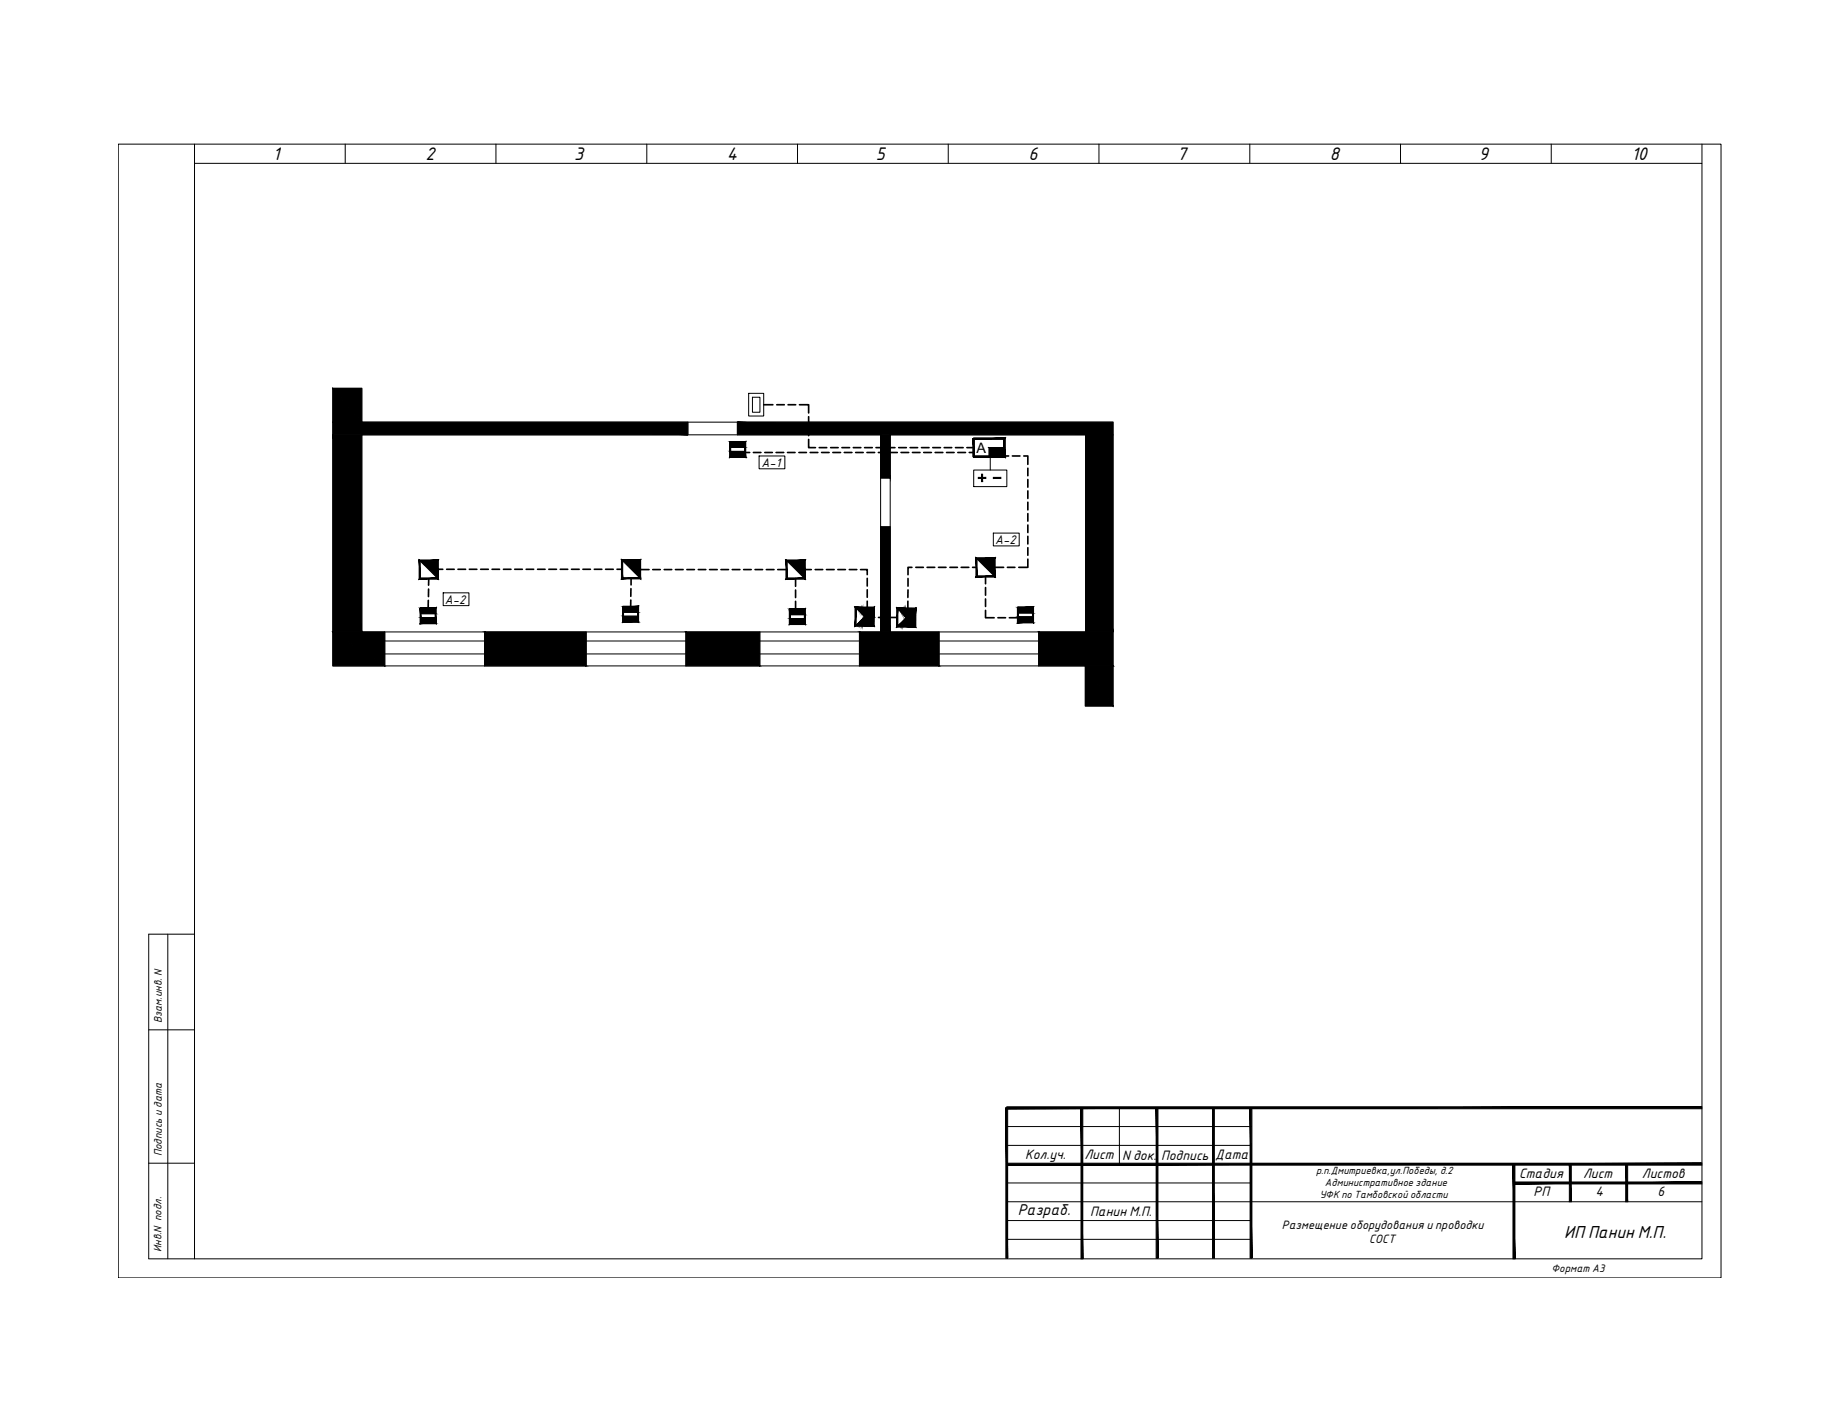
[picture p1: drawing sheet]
<svg xmlns="http://www.w3.org/2000/svg" width="279mm" height="216mm" viewBox="0 0 279 216" stroke-linecap="round" stroke-linejoin="round" font-family="sans-serif">
<!-- layer: BLK_12_THHN -->
<g fill="none" stroke="#000" stroke-width=".15">
<path d="M50.6 59h4.4v5.2h114.3v43.1h-4.2v-6.1h-114.5zM55 66.1h78.9v30h-78.9zM104.6 64.2v1.9M112.2 64.2v1.9M133.9 72.7h1.5M135.4 66.1h29.7v30h-29.7zM58.5 99.4h15.2M58.5 96.1v5.1M58.5 97.5h15.2M73.7 96.1v5.1M89.1 99.4h15.2M89.1 97.5h15.2"/>
<path d="M89.1 96.1v5.1M104.3 96.1v5.1M115.6 99.4h15.1M115.6 97.5h15.1M115.6 96.1v5.1M130.7 96.1v5.1M133.9 80.1h1.5M142.8 99.4h15.2M142.8 97.5h15.2M142.8 96.1v5.1M158 96.1v5.1"/>
</g>
<!-- layer: DESC -->
<g fill="none" stroke="#000" stroke-width=".15">
<path d="M18 21.9h243.8v172.4h-243.8zM29.6 24.8h229.3v166.6h-236.3M29.6 21.9v169.5M52.5 21.9v2.9M75.4 21.9v2.9M98.4 21.9v2.9M121.3 21.9v2.9M144.2 21.9v2.9M167.1 21.9v2.9M190.1 21.9v2.9M213 21.9v2.9M235.9 21.9v2.9"/>
<path d="M258.9 21.9v2.9M113.9 59.8h2.3v3.5h-2.3zM111.1 67.2h2.2v.8h-2.2zM111.1 68.6h2.2v.9h-2.2zM114.4 60.4h1.2v2.3h-1.2zM115.5 69.3h3.9v2h-3.9zM148.1 71.5h5v2.5h-5zM150.4 69.4h.1M150.6 68.9v2.6M152.8 68.1h-2.4v1.3M64 92.5h2.3v.8h-2.3zM64 93.9h2.3v.8h-2.3z"/>
<path d="M67.4 90.1h3.9v2h-3.9zM94.8 92.3h2.3v.8h-2.3zM94.8 93.7h2.3v.8h-2.3zM120.1 92.6h2.3v.9h-2.3zM120.1 94.1h2.3v.8h-2.3zM151.1 81.1h3.9v1.9h-3.9zM154.8 92.4h2.3v.8h-2.3zM154.8 93.8h2.3v.8h-2.3zM22.6 156.6h7M25.5 142v49.4M29.6 142h-7v49.4M22.6 176.9h7"/>
<path d="M153.1 171.3h37.2M153.1 174.1h37.2M153.1 179.9h37.2M170.3 168.4v8.6M153.1 182.7h105.7M153.1 188.4h37.2M153.1 185.6h37.2"/>
</g>
<g fill="#000" stroke="#000" stroke-width=".15">
<path d="M63.9 85.3h2.6v2.6zM94.7 85.3h2.6v2.5zM119.7 85.3h2.6v2.6zM148.6 85h2.6v2.6z"/>
<path d="M50.6 59l4.4 5.2v-5.2zM50.6 59l4.4 5.2h-4.4z"/>
<path d="M50.6 66.1l4.4 30v-30zM50.6 66.1l4.4 30h-4.4z"/>
<path d="M50.6 64.2l54 1.9v-1.9zM50.6 64.2l54 1.9h-54z"/>
<path d="M111.1 67.1v.2l2.3-.2zM111.1 67.3l2.3-.2-.1 .2zM113.4 67.1l-.1 .2 .1 2.3zM113.3 67.3l.1 2.3-.1-.2zM111 69.6h2.4l-.1-.2zM111 69.6l.1-.2h2.2zM111 67.2v2.4l.1-.2zM111 67.2h.1v2.2z"/>
<path d="M111.1 67.2l2.2 .8v-.8zM111.1 67.2l2.2 .8h-2.2z"/>
<path d="M111.1 68.6l2.2 .9v-.9zM111.1 68.6l2.2 .9h-2.2z"/>
<path d="M133.9 66.1l1.5 6.6v-6.6zM133.9 66.1l1.5 6.6h-1.5z"/>
<path d="M148.1 66.6v.2l4.8-.2zM148.1 66.8l4.8-.2-.2 .2zM152.9 66.6l-.2 .2 .2 2.8zM152.7 66.8l.2 2.8-.2-.3zM148.1 69.6h4.8l-.2-.3zM148.1 69.3h4.6l-4.6 .3z"/>
<path d="M148 66.7l.2 2.7v-2.7zM148 66.7l.2 2.7h-.2z"/>
<path d="M148.8 72.6v.2l1.1-.2zM148.8 72.8l1.1-.2v.2z"/>
<path d="M149.3 72.1l.2 1.1v-1.1zM149.3 72.1l.2 1.1h-.2z"/>
<path d="M151.1 72.6v.2l1.1-.2zM151.1 72.8l1.1-.2v.2z"/>
<path d="M150.4 68.1l2.4 1.3v-1.3zM150.4 68.1l2.4 1.3h-2.4z"/>
<path d="M112.2 64.2l57.1 1.9v-1.9zM112.2 64.2l57.1 1.9h-57.1z"/>
<path d="M165.1 66.1l4.2 30v-30zM165.1 66.1l4.2 30h-4.2z"/>
<path d="M50.6 96.1l7.9 5.1v-5.1zM50.6 96.1l7.9 5.1h-7.9z"/>
<path d="M63.7 85.1l.2 .2 2.8-.2zM63.9 85.3l2.8-.2-.2 .2zM66.5 85.3l.2 2.8v-3zM66.5 85.3l.2 2.8-.2-.2zM63.7 88.1h3l-.2-.2zM63.9 87.9h2.6l-2.8 .2zM63.7 85.1v3l.2-.2zM63.7 85.1l.2 .2v2.6z"/>
<path d="M64 92.4v.1l2.3-.1zM64 92.5l2.3-.1-.1 .1zM66.3 92.4l-.1 .1 .1 2.3zM66.2 92.5l.1 2.3-.1-.1zM63.9 94.8h2.4l-.1-.1zM64 94.7h2.2l-2.3 .1zM63.9 92.5v2.3l.1-.1zM63.9 92.5h.1v2.2z"/>
<path d="M64 92.5l2.3 .8v-.8zM64 92.5l2.3 .8h-2.3z"/>
<path d="M64 93.9l2.3 .8v-.8zM64 93.9l2.3 .8h-2.3z"/>
<path d="M73.7 96.1l15.4 5.1v-5.1zM73.7 96.1l15.4 5.1h-15.4z"/>
<path d="M94.5 85.1l.2 .2 2.7-.2zM94.7 85.3l2.7-.2-.1 .2zM97.4 85.1l-.1 .2 .1 2.7zM97.3 85.3l.1 2.7-.1-.2zM94.5 88h2.9l-.1-.2zM94.5 88l.2-.2h2.6zM94.5 85.1v2.9l.2-.2zM94.5 85.1l.2 .2v2.5z"/>
<path d="M94.8 92.2v.1l2.3-.1zM94.8 92.3l2.3-.1-.1 .1zM97 92.3l.1 2.3v-2.4zM97 92.3l.1 2.3-.1-.1zM94.7 94.6h2.4l-.1-.1zM94.7 94.6l.1-.1h2.2zM94.7 92.3v2.3l.1-.1zM94.7 92.3h.1v2.2z"/>
<path d="M94.8 92.3l2.3 .8v-.8zM94.8 92.3l2.3 .8h-2.3z"/>
<path d="M94.8 93.7l2.3 .8v-.8zM94.8 93.7l2.3 .8h-2.3z"/>
<path d="M104.3 96.1l11.3 5.1v-5.1zM104.3 96.1l11.3 5.1h-11.3z"/>
<path d="M119.5 85.1l.2 .2 2.8-.2zM119.7 85.3l2.8-.2-.2 .2zM122.3 85.3l.2 2.8v-3zM122.3 85.3l.2 2.8-.2-.2zM119.5 88.1h3l-.2-.2zM119.5 88.1l.2-.2h2.6zM119.5 85.1v3l.2-.2zM119.5 85.1l.2 .2v2.6z"/>
<path d="M120.1 92.5v.2l2.4-.2zM120.1 92.7l2.4-.2-.2 .2zM122.5 92.5l-.2 .2 .2 2.3zM122.3 92.7l.2 2.3-.2-.2zM120.1 95h2.4l-.2-.2zM120.2 94.8h2.1l-2.2 .2zM120.1 92.6v2.4l.1-.2zM120.1 92.6h.1v2.2z"/>
<path d="M120.1 92.6l2.3 .9v-.9zM120.1 92.6l2.3 .9h-2.3z"/>
<path d="M120.1 94.1l2.3 .8v-.8zM120.1 94.1l2.3 .8h-2.3z"/>
<path d="M130.5 92.4h.2l-.2 .3zM130.7 92.4l-.2 .3h.2z"/>
<path d="M130.7 94.9v.2h-.2zM130.5 94.9v.2l.2-.2z"/>
<path d="M130.7 92.4h.2l-.2 .4zM130.9 92.4l-.2 .4h.2z"/>
<path d="M130.8 94.7v.4h-.1zM130.7 94.7v.4l.1-.4z"/>
<path d="M130.8 92.4h.2l-.2 .6zM131 92.4l-.2 .6h.2z"/>
<path d="M131 94.5v.6h-.2zM130.8 94.5v.6l.2-.6z"/>
<path d="M131 92.4h.2l-.2 .8zM131.2 92.4l-.2 .8h.2z"/>
<path d="M131.2 94.3v.8h-.2zM131 94.3v.8l.2-.8z"/>
<path d="M131.2 92.4h.2l-.2 1zM131.4 92.4l-.2 1h.2z"/>
<path d="M131.4 92.5h.1l-.1 1zM131.5 92.5l-.1 1h.1z"/>
<path d="M131.4 94.2v.9h-.2zM131.2 94.2v.9l.2-.9z"/>
<path d="M131.5 92.4h.2l-.2 2.6zM131.7 92.4l-.2 2.6h.2z"/>
<path d="M131.5 94v1h-.1zM131.4 94v1l.1-1z"/>
<path d="M131.5 93.7l.2 .1-1.5 1.2zM130.2 95l.2 .2 1.3-1.4z"/>
<path d="M130.4 92.3l1.3 1.4-.2 .1zM130.4 92.3l-.1 .2 1.2 1.3z"/>
<path d="M131.7 92.4h.2l-.2 2.6zM131.9 92.4l-.2 2.6h.2z"/>
<path d="M131.9 92.4h.2l-.2 2.6zM132.1 92.4l-.2 2.6h.1z"/>
<path d="M132.1 92.4h.1l-.1 2.6zM132.2 92.4l-.1 2.6h.1z"/>
<path d="M132.2 92.4h.2l-.2 2.6zM132.4 92.4l-.2 2.6h.2z"/>
<path d="M132.4 92.4h.2l-.2 2.6zM132.6 92.4l-.2 2.6h.2z"/>
<path d="M132.6 92.4h.2l-.2 2.6zM132.8 92.4l-.2 2.6 .2 .1z"/>
<path d="M133 92.3v2.9l-.2-.2zM133 92.3l-.2 .2v2.5zM130 92.3h3l-.2 .2zM130 92.3l.2 .2h2.6zM130 92.3l.2 .2-.2 2.7zM130.2 92.5l-.2 2.7 .2-.2zM130.2 95l2.8 .2h-3zM130.2 95l2.8 .2-.2-.2z"/>
<path d="M133.9 80.1l1.5 16v-16zM133.9 80.1l1.5 16h-1.5z"/>
<path d="M136.8 92.6h.2l-.2 .2zM137 92.6l-.2 .2h.2z"/>
<path d="M137 95v.2h-.2zM136.8 95v.2l.2-.2z"/>
<path d="M137 92.6h.2l-.2 .3zM137.2 92.6l-.2 .3h.2z"/>
<path d="M137.2 94.8v.4h-.2zM137 94.8v.4l.2-.4z"/>
<path d="M137.2 92.6h.2l-.2 .5zM137.4 92.6l-.2 .5h.2z"/>
<path d="M137.3 94.7v.5h-.1zM137.2 94.7v.5l.1-.5z"/>
<path d="M137.3 92.6h.2l-.2 .7zM137.5 92.6l-.2 .7h.2z"/>
<path d="M137.5 94.5v.7h-.2zM137.3 94.5v.7l.2-.7z"/>
<path d="M137.5 92.6h.2l-.2 .9zM137.7 92.6l-.2 .9h.2z"/>
<path d="M137.7 94.3v.9h-.2zM137.5 94.3v.9l.2-.9z"/>
<path d="M137.7 92.6h.2l-.2 1zM137.9 92.6l-.2 1 .2 .1z"/>
<path d="M137.9 92.6h.1l-.1 2.6zM138 92.6l-.1 2.6h.1z"/>
<path d="M137.9 94.1v1.1h-.2zM137.7 94.1v1.1l.2-1.1z"/>
<path d="M137.9 93.8l.1 .2-1.4 1.2zM136.6 95.2l.1 .1 1.3-1.3z"/>
<path d="M136.7 92.5l1.3 1.3-.1 .1zM136.7 92.5l-.1 .1 1.3 1.3z"/>
<path d="M138 92.6h.2l-.2 2.6zM138.2 92.6l-.2 2.6h.2z"/>
<path d="M138.2 92.6h.2l-.2 2.6zM138.4 92.6l-.2 2.6h.2z"/>
<path d="M138.4 92.6h.2l-.2 2.6zM138.6 92.6l-.2 2.6h.2z"/>
<path d="M138.6 92.6h.1l-.2 2.6zM138.7 92.6l-.2 2.6h.2z"/>
<path d="M138.8 92.6h.1l-.2 2.6zM138.9 92.6l-.2 2.6h.2z"/>
<path d="M138.9 92.6h.2l-.2 2.6zM139.1 92.6l-.2 2.6h.2z"/>
<path d="M139.3 92.4v3l-.2-.2zM139.1 92.6v2.6l.2-2.8zM136.4 92.4h2.9l-.2 .2zM136.4 92.4l.2 .2h2.5zM136.4 92.4l.2 .2-.2 2.7zM136.6 92.6l-.2 2.7 .2-.1zM136.4 95.3l.2-.1 2.7 .2zM136.6 95.2l2.7 .2-.2-.2z"/>
<path d="M130.7 96.1l12.1 5.1v-5.1zM130.7 96.1l12.1 5.1h-12.1z"/>
<path d="M148.4 84.8l.2 .2 2.8-.2zM148.6 85l2.8-.2-.2 .2zM151.4 84.8l-.2 .2 .2 2.7zM151.2 85l.2 2.7-.2-.1zM148.4 87.7h3l-.2-.1zM148.6 87.6h2.6l-2.8 .1zM148.4 84.8v2.9l.2-.1zM148.4 84.8l.2 .2v2.6z"/>
<path d="M154.8 92.3v.1l2.4-.1zM154.8 92.4l2.4-.1-.2 .1zM157 92.4l.2 2.3v-2.4zM157 92.4l.2 2.3-.2-.1zM154.7 94.7h2.5l-.2-.1zM154.7 94.7l.2-.1h2.1zM154.7 92.4v2.3l.2-.1zM154.7 92.4h.2v2.2z"/>
<path d="M154.8 92.4l2.3 .8v-.8zM154.8 92.4l2.3 .8h-2.3z"/>
<path d="M154.8 93.8l2.3 .8v-.8zM154.8 93.8l2.3 .8h-2.3z"/>
<path d="M158 96.1l11.3 5.1v-5.1zM158 96.1l11.3 5.1h-11.3z"/>
<path d="M165.1 101.2l4.2 6.1v-6.1zM165.1 101.2l4.2 6.1h-4.2z"/>
<path d="M153.1 176.9v.3l105.7-.3zM153.1 177.2l105.7-.3v.3z"/>
<path d="M153.1 168.3v.3l105.7-.3zM153.1 168.6l105.7-.3v.3z"/>
<path d="M153 168.4l.3 22.9v-22.9zM153 168.4l.3 22.9h-.3z"/>
<path d="M164.4 168.4l.3 23v-23zM164.4 168.4l.3 23h-.3z"/>
<path d="M175.8 168.4l.3 22.9v-22.9zM175.8 168.4l.3 22.9h-.3z"/>
<path d="M184.4 168.4l.3 22.9v-22.9zM184.4 168.4l.3 22.9h-.3z"/>
<path d="M190.1 168.4l.3 22.9v-22.9zM190.1 168.4l.3 22.9h-.3z"/>
<path d="M230.3 179.7v.3l28.5-.3zM230.3 180l28.5-.3v.3z"/>
<path d="M230.1 177v14.4h.3zM230.1 177h.3v14.4z"/>
<path d="M238.7 177v5.7h.3zM238.7 177h.3v5.7z"/>
<path d="M247.3 177v5.7h.3zM247.3 177h.3v5.7z"/>
</g>
<!-- layer: BLK_12_THHN -->
<g fill="none" stroke="#000" stroke-width=".25">
<path d="M113.3 68.8h.7M114.6 68.8h1.1M116.2 61.5h1.4M116.3 68.8h1.2M118 68.8h1.2M118.1 61.5h1.2M119.8 68.8h1.1M119.9 61.5h1.1M121.5 68.8h1.2M121.6 61.5h1.4v1.3M123 66.8v1.3h1M123 63.4v1.1"/>
<path d="M123 65.1v1.1M123.2 68.8h1.2M124.6 68.1h1.1M125 68.8h1.1M126.3 68.1h1.2M126.7 68.8h1.1M128.1 68.1h1.1M128.4 68.8h1.2M129.8 68.1h1.1M130.1 68.8h1.2M131.5 68.1h1.2M131.9 68.8h1.1"/>
<path d="M133.2 68.1h1.2M133.6 68.8h1.1M135 68.1h1.1M135.3 68.8h1.2M136.7 68.1h1.2M137 68.8h1.2M138.4 68.1h1.2M138.8 68.8h1.1M140.2 68.1h1.1M140.5 68.8h1.2M141.9 68.1h1.1M142.2 68.8h1.2"/>
<path d="M143.6 68.1h1.2M144 68.8h1.1M145.3 68.1h1.2M145.7 68.8h1.1M147.1 68.1h1M147.4 68.8h.7M152.8 69.3h.6M154 69.3h1.1M155.7 69.3h.6v1.3M156.3 71.2v1.1M156.3 72.9v1.2M156.3 74.6v1.2"/>
<path d="M156.3 76.4v1.1M156.3 78.1v1.1M156.3 79.8v1.2M65.1 91.3v1M65.2 89.6v1.1M65.2 88v1M66.6 86.6h.7M67.9 86.6h1.2M69.7 86.6h1.1M71.4 86.6h1.1M73.1 86.6h1.2M74.8 86.6h1.2"/>
<path d="M76.6 86.6h1.1M78.3 86.6h1.2M80 86.6h1.2M81.8 86.6h1.1M83.5 86.6h1.1M85.2 86.6h1.2M86.9 86.6h1.2M88.7 86.6h1.1M90.4 86.6h1.1M92.1 86.6h1.2M93.8 86.6h.8M95.9 91.2v1.1"/>
<path d="M96 89.5l-.1 1.2M96 87.9v1M97.4 86.6h1.3M99.3 86.6h1.1M101 86.6h1.2M102.7 86.6h1.2M104.5 86.6h1.1M106.2 86.6h1.2M107.9 86.6h1.2M109.7 86.6h1.1M111.4 86.6h1.1M113.1 86.6h1.2"/>
<path d="M114.8 86.6h1.2M116.6 86.6h1.1M118.3 86.6h1.3M121 88v1.1M121 89.7v1.2M121 91.4v1.2M122.4 86.6h1M124 86.6h1.1M125.7 86.6h1.2M127.4 86.6h1.2M129.2 86.6h1.1M130.9 86.6h1v.8"/>
<path d="M131.9 93.1v.8h1.1M131.9 87.9v1.2M131.9 89.7v1.1M131.9 91.4v1.1M133.6 93.9h1.2M135.3 93.9h1.2M138.1 91.4v1.1M138.1 88v1.1M138.1 89.7v1.1M138.7 86.3h-.6v1.1M139.3 86.3h1.1M141 86.3h1.2"/>
<path d="M142.7 86.3h1.2M144.5 86.3h1.1M146.2 86.3h1.2M147.9 86.3h.6M149.9 92.8v1.1h1.3M149.9 87.6v1.2M149.9 89.3v1.2M149.9 91.1v1.1M151.3 86.3h1.3M151.8 93.9h1.1M153.2 86.3h1.2M153.5 93.9h1.3"/>
<path d="M156.3 85v1.3h-1.3M156.3 81.5v1.2M156.3 83.3v1.1"/>
</g>
<g font-size="2.7">
<text x="41.5" y="24.4">1</text>
<text x="64.7" y="24.4">2</text>
<text x="87.3" y="24.3">3</text>
<text x="110.6" y="24.3">4</text>
<text x="133.2" y="24.3">5</text>
<text x="156.4" y="24.3">6</text>
<text x="179.1" y="24.3">7</text>
<text x="202.3" y="24.3">8</text>
<text x="224.9" y="24.3">9</text>
<text x="248.1" y="24.3">10</text>
</g>
<text font-size="2.5" x="237.9" y="188.2">ИП Панин М.П.</text>
<text font-size="2.3" x="154.8" y="184.8">Разраб.</text>
<text font-size="2.2" x="148.5" y="68.8">A</text>
<g font-size="2">
<text x="155.9" y="176.3">Кол.уч.</text>
<text x="164.9" y="176.3">Лист</text>
<text x="170.7" y="176.3">N док.</text>
<text x="176.6" y="176.4">Подпись</text>
<text x="184.8" y="176.3">Дата</text>
<text x="231" y="179.1">Стадия</text>
<text x="240.8" y="179.1">Лист</text>
<text x="249.7" y="179.1">Листов</text>
<text x="165.8" y="184.8">Панин М.П.</text>
<text x="233.2" y="181.8">РП</text>
<text x="242.7" y="181.8">4</text>
<text x="252.1" y="181.8">6</text>
</g>
<g font-size="1.8">
<text x="115.8" y="71">A-1</text>
<text x="151.4" y="82.7">A-2</text>
<text x="67.7" y="91.8">A-2</text>
<text x="195" y="186.9">Размещение оборудования и проводки</text>
<text x="208.3" y="189">СОСТ</text>
</g>
<g font-size="1.6">
<text x="24.6" y="155.6" transform="rotate(-90 24.6 155.6)">Взам.инв. N</text>
<text x="24.6" y="175.8" transform="rotate(-90 24.6 175.8)">Подпись и дата</text>
<text x="24.6" y="190.4" transform="rotate(-90 24.6 190.4)">Инв.N подл.</text>
<text x="236" y="193.4">Формат А3</text>
</g>
<g font-size="1.5">
<text x="200.2" y="178.6">р.п.Дмитриевка,ул.Победы, д.2</text>
<text x="200.7" y="182.2">УФК по Тамбовской области</text>
<text x="201.5" y="180.4">Административное здание</text>
</g>
</svg>
